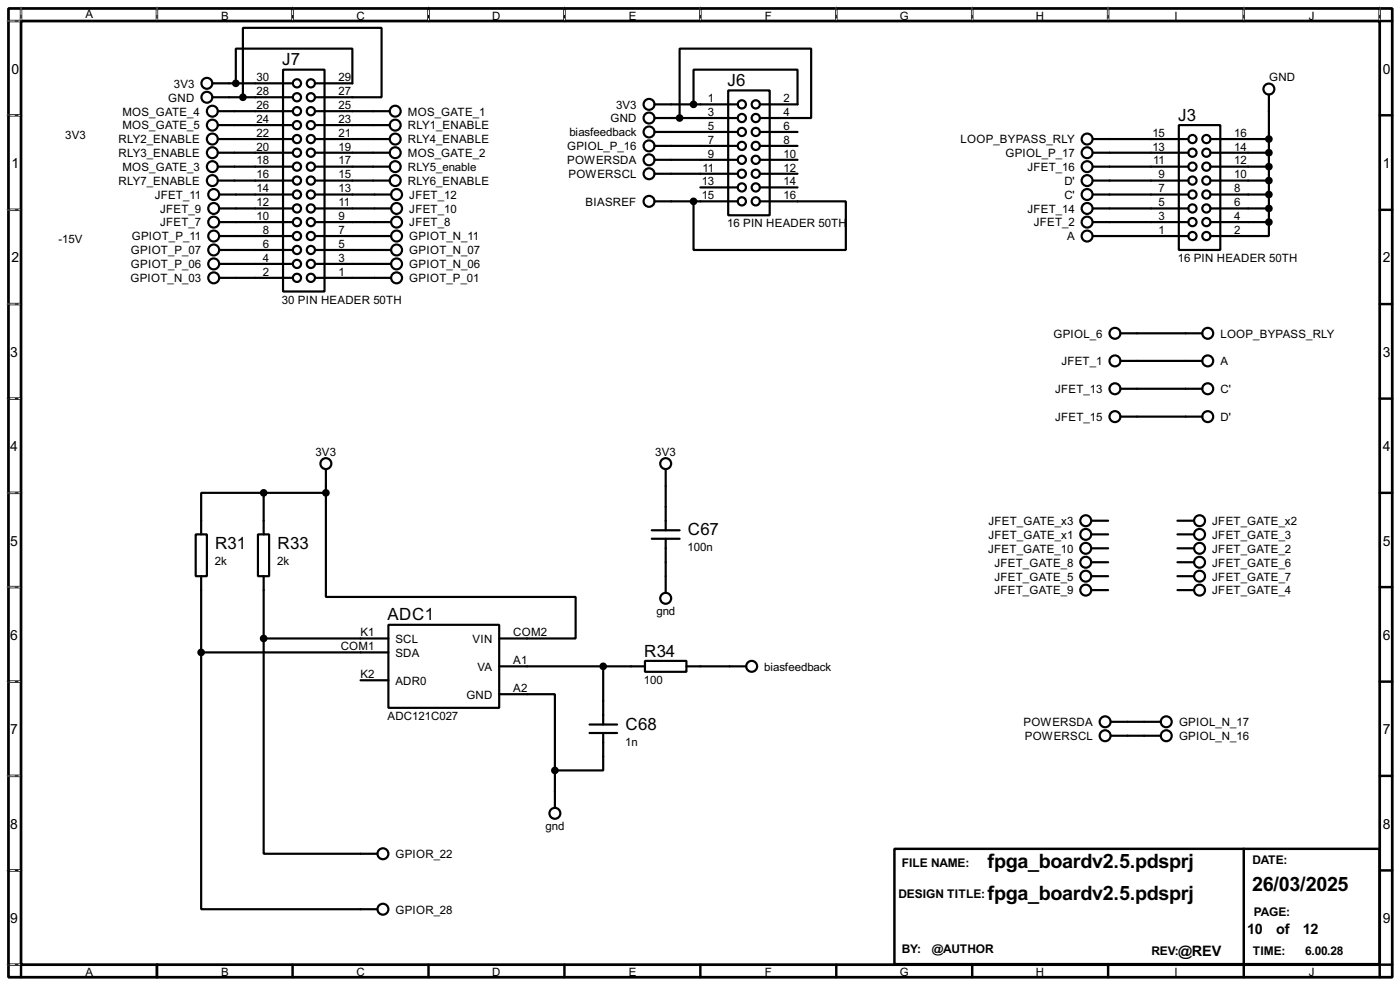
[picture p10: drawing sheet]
<svg xmlns="http://www.w3.org/2000/svg" width="256mm" height="180mm" viewBox="0 0 256 180" stroke-linecap="round" stroke-linejoin="round" font-family="sans-serif">
<path d="M1.6 1.6h253.5v177.3h-253.5zM3.9 3.9h248.9v172.7h-248.9z" fill="none" stroke="#000" stroke-width=".5"/>
<g fill="none" stroke="#000" stroke-width=".45">
<path d="M3.9 1.6v2.3h-2.3M28.8 1.6v2.3M53.6 1.6v2.3M78.5 1.6v2.3M103.4 1.6v2.3M128.3 1.6v2.3M153.2 1.6v2.3M178.1 1.6v2.3M203 1.6v2.3M227.9 1.6v2.3M252.8 1.6v2.3h2.3M1.6 21.1h2.3"/>
<path d="M1.6 38.4h2.3M252.8 21.1h2.3M252.8 38.4h2.3M1.6 55.7h2.3M252.8 55.7h2.3M1.6 73h2.3M252.8 73h2.3M1.6 90.2h2.3M252.8 90.2h2.3M1.6 107.5h2.3M252.8 107.5h2.3M1.6 124.8h2.3"/>
<path d="M252.8 124.8h2.3M1.6 142h2.3M1.6 159.3h2.3M163.9 155.4h88.9v21.1h-88.9zM227.9 155.4v21.1M252.8 142h2.3M252.8 159.3h2.3M1.6 176.6h2.3v2.3M28.8 176.6v2.3M53.6 176.6v2.3M78.5 176.6v2.3M103.4 176.6v2.3"/>
<path d="M128.3 176.6v2.3M153.2 176.6v2.3M178.1 176.6v2.3M203 176.6v2.3M227.9 176.6v2.3M255.1 176.6h-2.3v2.3"/>
</g>
<g fill="none" stroke="#fff" stroke-width=".18">
<path d="M1.3 3.9h2.3M3.9 1.3v2.3M28.8 1.3v2.3M53.6 1.3v2.3M78.5 1.3v2.3M103.4 1.3v2.3M128.3 1.3v2.3M153.2 1.3v2.3M178.1 1.3v2.3M203 1.3v2.3M227.9 1.3v2.3M252.8 1.3v2.3"/>
<path d="M1.3 21.1h2.3M1.3 38.4h2.3M1.3 55.7h2.3M1.3 73h2.3M1.3 90.2h2.3M1.3 107.5h2.3M1.3 124.8h2.3M1.3 142h2.3M1.3 159.3h2.3M1.3 176.6h2.3"/>
</g>
<g fill="none" stroke="#000" stroke-width=".18" stroke-dasharray=".5 1">
<path d="M1.3 3.9h2.3M3.9 1.3v2.3M28.8 1.3v2.3M53.6 1.3v2.3M78.5 1.3v2.3M103.4 1.3v2.3M128.3 1.3v2.3M153.2 1.3v2.3M178.1 1.3v2.3M203 1.3v2.3M227.9 1.3v2.3M252.8 1.3v2.3"/>
<path d="M1.3 21.1h2.3M1.3 38.4h2.3M1.3 55.7h2.3M1.3 73h2.3M1.3 90.2h2.3M1.3 107.5h2.3M1.3 124.8h2.3M1.3 142h2.3M1.3 159.3h2.3M1.3 176.6h2.3"/>
</g>
<g fill="none" stroke="#000" stroke-width=".4">
<path d="M38.9 17.8h14.7M38.9 15.3h14.7M43.2 15.3v-6.4h21.4v6.4h-6.9M44.5 17.8v-12.7h25.4v12.7h-12.2M51.9 12.8h7.6v40.6h-7.6zM119.9 19.1h15.3M127.1 19.1v-6.3h19v6.3h-6.9M133.4 16.6h7.6v22.8h-7.6zM232.5 17.3v23.4M39.9 33.1h13.7M39.9 30.5h13.7M39.9 28h13.7"/>
<path d="M39.9 25.5h13.7M39.9 22.9h13.7M39.9 20.4h13.7M40.2 38.2h13.4M40.2 35.6h13.4M57.7 38.2h14M57.7 35.6h14M57.7 33.1h13.7M57.7 30.5h13.7M57.7 28h13.7M57.7 25.5h13.7M57.7 22.9h13.7"/>
<path d="M57.7 20.4h13.7M119.9 36.9h15.3M119.9 29.3h15.3M119.9 31.8h15.3M119.9 24.2h15.3M119.9 26.7h15.3M119.9 21.6h15.3M124.5 21.6v-12.7h24.1v12.7h-9.4M127.1 36.9v8.9h27.9v-8.9h-15.8M128.3 34.3h6.9M139.2 29.3h6.9M139.2 31.8h6.9"/>
<path d="M139.2 24.2h6.9M139.2 26.7h6.9M139.2 34.3h6.9M200.2 38.2h17.5M200.2 35.6h17.5M200.2 33.1h17.5M200.2 30.5h17.5M200.2 28h17.5M200.2 25.5h17.5M216 22.9h7.6v22.9h-7.6zM221.8 38.2h10.7M221.8 35.6h10.7"/>
<path d="M221.8 33.1h10.7M221.8 30.5h10.7M221.8 28h10.7M221.8 25.5h10.7M40.2 45.8h13.4M40.2 43.2h13.4M40.2 40.7h13.4M40.2 48.3h13.4M40.2 50.9h13.4M57.7 45.8h14M57.7 43.2h14M57.7 40.7h14"/>
<path d="M57.7 48.3h14M57.7 50.9h14M200.2 43.2h17.5M200.2 40.7h17.5M221.8 40.7h10.7M232.5 40.7v2.5h-10.7M205.3 66.1h15M205.3 71.2h15M205.3 76.3h15M205.3 61h15M35.9 97.8h2v7.7h-2zM47.3 97.8h2v7.7h-2z"/>
<path d="M48.3 90.2h-11.4v7.6M48.3 90.2v7.6M48.3 90.2h11.4M59.7 90.2v19.1h45.8v7.6h-14M59.7 85.9v4.3M119.4 97.1h5.1M119.4 98.6h5.1M122 85.9v11.2M122 98.6v9.9M200 97.8h3M200 95.3h3M215.7 97.8h3"/>
<path d="M215.7 95.3h3M36.9 119.4v47h32.2M36.9 105.5v13.9M36.9 119.4h34.3M48.3 116.9v39.4h20.8M48.3 105.5v11.4M48.3 116.9h22.9M71.2 114.4h20.3v15.2h-20.3zM200 108h3M200 105.5h3M200 102.9h3M200 100.4h3"/>
<path d="M215.7 108h3M215.7 105.5h3M215.7 102.9h3M215.7 100.4h3M66.1 124.5h5.1M91.5 127.1h10.2v13.9M91.5 122h26.7M108 132.6h5.1M108 134.2h5.1M110.5 134.2v6.8h-8.8M110.5 122v10.6M118.2 121h7.6v2h-7.6z"/>
<path d="M125.8 122h10.9M203.5 134.7h9.2M203.5 132.1h9.2M101.7 141v6.9"/>
<circle cx="37.9" cy="15.3" r="1"/>
<circle cx="37.9" cy="17.8" r="1"/>
<circle cx="54.4" cy="17.8" r=".75"/>
<circle cx="54.4" cy="15.3" r=".75"/>
<circle cx="56.9" cy="17.8" r=".75"/>
<circle cx="56.9" cy="15.3" r=".75"/>
<circle cx="118.9" cy="19.1" r="1"/>
<circle cx="135.9" cy="19.1" r=".75"/>
<circle cx="138.4" cy="19.1" r=".75"/>
<circle cx="232.4" cy="16.3" r="1"/>
<circle cx="38.9" cy="33.1" r="1"/>
<circle cx="38.9" cy="30.5" r="1"/>
<circle cx="38.9" cy="28" r="1"/>
<circle cx="38.9" cy="25.5" r="1"/>
<circle cx="38.9" cy="22.9" r="1"/>
<circle cx="38.9" cy="20.4" r="1"/>
<circle cx="39.1" cy="35.6" r="1"/>
<circle cx="39.1" cy="38.2" r="1"/>
<circle cx="54.4" cy="35.6" r=".75"/>
<circle cx="54.4" cy="33.1" r=".75"/>
<circle cx="54.4" cy="30.5" r=".75"/>
<circle cx="54.4" cy="28" r=".75"/>
<circle cx="54.4" cy="38.2" r=".75"/>
<circle cx="54.4" cy="22.9" r=".75"/>
<circle cx="54.4" cy="20.4" r=".75"/>
<circle cx="54.4" cy="25.5" r=".75"/>
<circle cx="56.9" cy="33.1" r=".75"/>
<circle cx="56.9" cy="28" r=".75"/>
<circle cx="56.9" cy="38.2" r=".75"/>
<circle cx="56.9" cy="30.5" r=".75"/>
<circle cx="56.9" cy="35.6" r=".75"/>
<circle cx="56.9" cy="22.9" r=".75"/>
<circle cx="56.9" cy="20.4" r=".75"/>
<circle cx="56.9" cy="25.5" r=".75"/>
<circle cx="72.4" cy="30.5" r="1"/>
<circle cx="72.4" cy="33.1" r="1"/>
<circle cx="72.4" cy="28" r="1"/>
<circle cx="72.4" cy="25.5" r="1"/>
<circle cx="72.4" cy="20.4" r="1"/>
<circle cx="72.4" cy="22.9" r="1"/>
<circle cx="72.6" cy="38.2" r="1"/>
<circle cx="72.6" cy="35.6" r="1"/>
<circle cx="118.9" cy="31.8" r="1"/>
<circle cx="118.9" cy="36.9" r="1"/>
<circle cx="118.9" cy="26.7" r="1"/>
<circle cx="118.9" cy="29.3" r="1"/>
<circle cx="118.9" cy="21.6" r="1"/>
<circle cx="118.9" cy="24.2" r="1"/>
<circle cx="135.9" cy="36.9" r=".75"/>
<circle cx="135.9" cy="26.7" r=".75"/>
<circle cx="135.9" cy="31.8" r=".75"/>
<circle cx="135.9" cy="29.3" r=".75"/>
<circle cx="135.9" cy="34.3" r=".75"/>
<circle cx="135.9" cy="21.6" r=".75"/>
<circle cx="135.9" cy="24.2" r=".75"/>
<circle cx="138.4" cy="34.3" r=".75"/>
<circle cx="138.4" cy="36.9" r=".75"/>
<circle cx="138.4" cy="31.8" r=".75"/>
<circle cx="138.4" cy="29.3" r=".75"/>
<circle cx="138.4" cy="26.7" r=".75"/>
<circle cx="138.4" cy="24.2" r=".75"/>
<circle cx="138.4" cy="21.6" r=".75"/>
<circle cx="199.1" cy="28" r="1"/>
<circle cx="199.1" cy="38.2" r="1"/>
<circle cx="199.1" cy="35.6" r="1"/>
<circle cx="199.1" cy="33.1" r="1"/>
<circle cx="199.1" cy="30.5" r="1"/>
<circle cx="199.1" cy="25.5" r="1"/>
<circle cx="218.4" cy="35.6" r=".75"/>
<circle cx="218.4" cy="33.1" r=".75"/>
<circle cx="218.4" cy="38.2" r=".75"/>
<circle cx="218.4" cy="30.5" r=".75"/>
<circle cx="218.4" cy="28" r=".75"/>
<circle cx="218.4" cy="25.5" r=".75"/>
<circle cx="221" cy="38.2" r=".75"/>
<circle cx="221" cy="30.5" r=".75"/>
<circle cx="221" cy="35.6" r=".75"/>
<circle cx="221" cy="28" r=".75"/>
<circle cx="221" cy="33.1" r=".75"/>
<circle cx="221" cy="25.5" r=".75"/>
<circle cx="39.1" cy="48.3" r="1"/>
<circle cx="39.1" cy="43.2" r="1"/>
<circle cx="39.1" cy="40.7" r="1"/>
<circle cx="39.1" cy="45.8" r="1"/>
<circle cx="39.1" cy="50.9" r="1"/>
<circle cx="54.4" cy="50.9" r=".75"/>
<circle cx="54.4" cy="48.3" r=".75"/>
<circle cx="54.4" cy="45.8" r=".75"/>
<circle cx="54.4" cy="43.2" r=".75"/>
<circle cx="54.4" cy="40.7" r=".75"/>
<circle cx="56.9" cy="50.9" r=".75"/>
<circle cx="56.9" cy="40.7" r=".75"/>
<circle cx="56.9" cy="43.2" r=".75"/>
<circle cx="56.9" cy="48.3" r=".75"/>
<circle cx="56.9" cy="45.8" r=".75"/>
<circle cx="72.6" cy="45.8" r="1"/>
<circle cx="72.6" cy="40.7" r="1"/>
<circle cx="72.6" cy="48.3" r="1"/>
<circle cx="72.6" cy="43.2" r="1"/>
<circle cx="72.6" cy="50.9" r="1"/>
<circle cx="199.1" cy="40.7" r="1"/>
<circle cx="199.1" cy="43.2" r="1"/>
<circle cx="218.4" cy="40.7" r=".75"/>
<circle cx="218.4" cy="43.2" r=".75"/>
<circle cx="221" cy="43.2" r=".75"/>
<circle cx="221" cy="40.7" r=".75"/>
<circle cx="204.2" cy="71.2" r="1"/>
<circle cx="204.2" cy="66.1" r="1"/>
<circle cx="204.2" cy="76.3" r="1"/>
<circle cx="204.2" cy="61" r="1"/>
<circle cx="221.2" cy="66.1" r="1"/>
<circle cx="221.2" cy="76.3" r="1"/>
<circle cx="221.2" cy="71.2" r="1"/>
<circle cx="221.2" cy="61" r="1"/>
<circle cx="59.7" cy="84.9" r="1"/>
<circle cx="121.9" cy="84.9" r="1"/>
<circle cx="198.9" cy="95.3" r="1"/>
<circle cx="198.9" cy="97.8" r="1"/>
<circle cx="219.7" cy="97.8" r="1"/>
<circle cx="219.7" cy="95.3" r="1"/>
<circle cx="121.9" cy="109.5" r="1"/>
<circle cx="198.9" cy="102.9" r="1"/>
<circle cx="198.9" cy="108" r="1"/>
<circle cx="198.9" cy="105.5" r="1"/>
<circle cx="198.9" cy="100.4" r="1"/>
<circle cx="219.7" cy="108" r="1"/>
<circle cx="219.7" cy="100.4" r="1"/>
<circle cx="219.7" cy="105.5" r="1"/>
<circle cx="219.7" cy="102.9" r="1"/>
<circle cx="137.7" cy="122" r="1"/>
<circle cx="202.4" cy="134.7" r="1"/>
<circle cx="202.4" cy="132.1" r="1"/>
<circle cx="213.6" cy="134.7" r="1"/>
<circle cx="213.6" cy="132.1" r="1"/>
<circle cx="70.1" cy="156.3" r="1"/>
<circle cx="101.6" cy="148.9" r="1"/>
<circle cx="70.1" cy="166.4" r="1"/>
</g>
<g fill="#000" stroke="#000" stroke-width=".4">
<circle cx="43.2" cy="15.3" r=".5"/>
<circle cx="44.5" cy="17.8" r=".5"/>
<circle cx="127" cy="19.1" r=".5"/>
<circle cx="124.5" cy="21.6" r=".5"/>
<circle cx="127" cy="36.9" r=".5"/>
<circle cx="232.4" cy="25.5" r=".5"/>
<circle cx="232.4" cy="28" r=".5"/>
<circle cx="232.4" cy="30.5" r=".5"/>
<circle cx="232.4" cy="35.6" r=".5"/>
<circle cx="232.4" cy="33.1" r=".5"/>
<circle cx="232.4" cy="38.2" r=".5"/>
<circle cx="232.4" cy="40.7" r=".5"/>
<circle cx="48.3" cy="90.2" r=".5"/>
<circle cx="59.7" cy="90.2" r=".5"/>
<circle cx="36.8" cy="119.4" r=".5"/>
<circle cx="48.3" cy="116.9" r=".5"/>
<circle cx="110.5" cy="122" r=".5"/>
<circle cx="101.6" cy="141" r=".5"/>
</g>
<g font-size="4.1">
<text x="180.9" y="158.9">fpga_boardv2.5.pdsprj</text>
<text x="180.9" y="164.8">fpga_boardv2.5.pdsprj</text>
<text x="229.4" y="163">26/03/2025</text>
</g>
<g font-size="3.5">
<text x="51.7" y="12">J7</text>
<text x="133.3" y="15.7">J6</text>
<text x="215.8" y="22.1">J3</text>
<text x="39.4" y="100.5">R31</text>
<text x="50.9" y="100.5">R33</text>
<text x="126" y="98">C67</text>
<text x="71" y="113.6">ADC1</text>
<text x="118" y="120.2">R34</text>
<text x="114.6" y="133.6">C68</text>
</g>
<g font-size="3">
<text x="228.5" y="170.9">10</text>
<text x="233.8" y="170.9">of</text>
<text x="238.7" y="170.9">12</text>
<text x="215.9" y="174.9">@REV</text>
</g>
<g font-size="2.9">
<text x="2.1" y="13.5">0</text>
<text x="253.4" y="13.5">0</text>
<text x="2.1" y="30.7">1</text>
<text x="253.4" y="30.7">1</text>
<text x="2.1" y="48">2</text>
<text x="253.4" y="48">2</text>
<text x="1.9" y="65.3">3</text>
<text x="253.4" y="65.3">3</text>
<text x="1.9" y="82.5">4</text>
<text x="253.4" y="82.5">4</text>
<text x="1.9" y="99.9">5</text>
<text x="253.4" y="99.9">5</text>
<text x="1.9" y="117.1">6</text>
<text x="253.4" y="117.1">6</text>
<text x="1.9" y="134.4">7</text>
<text x="253.4" y="134.4">7</text>
<text x="1.9" y="151.7">8</text>
<text x="253.4" y="151.7">8</text>
<text x="1.9" y="168.9">9</text>
<text x="253.4" y="168.9">9</text>
</g>
<g font-size="2.5">
<text x="165.2" y="158.7">FILE NAME:</text>
<text x="229.4" y="158.2">DATE:</text>
<text x="164.6" y="164.3">DESIGN TITLE:</text>
<text x="229.7" y="167.6">PAGE:</text>
<text x="165.2" y="174.5">BY:</text>
<text x="170.7" y="174.5">@AUTHOR</text>
<text x="210.9" y="174.7">REV:</text>
<text x="229.5" y="174.7">TIME:</text>
<text x="239.1" y="174.7">6.00.28</text>
</g>
<g font-size="2.4">
<text x="15.6" y="3.4">A</text>
<text x="40.5" y="3.6">B</text>
<text x="65.3" y="3.6">C</text>
<text x="90.2" y="3.6">D</text>
<text x="115.2" y="3.6">E</text>
<text x="140.1" y="3.6">F</text>
<text x="164.8" y="3.6">G</text>
<text x="189.8" y="3.6">H</text>
<text x="215.1" y="3.6">I</text>
<text x="239.8" y="3.6">J</text>
<text x="31.9" y="16.1">3V3</text>
<text x="47" y="17.4">28</text>
<text x="47" y="14.8">30</text>
<text x="62" y="17.4">27</text>
<text x="62" y="14.8">29</text>
<text x="232.5" y="14.8">GND</text>
<text x="22.4" y="23.7">MOS_GATE_5</text>
<text x="22.4" y="21.2">MOS_GATE_4</text>
<text x="30.8" y="18.6">GND</text>
<text x="47" y="22.5">24</text>
<text x="47" y="19.9">26</text>
<text x="62" y="22.5">23</text>
<text x="62" y="19.9">25</text>
<text x="74.7" y="23.7">RLY1_ENABLE</text>
<text x="74.7" y="21.2">MOS_GATE_1</text>
<text x="111.8" y="22.4">GND</text>
<text x="112.9" y="19.9">3V3</text>
<text x="129.7" y="18.7">1</text>
<text x="129.7" y="21.2">3</text>
<text x="129.7" y="23.8">5</text>
<text x="143.6" y="18.7">2</text>
<text x="143.6" y="21.2">4</text>
<text x="143.6" y="23.8">6</text>
<text x="12" y="25.4">3V3</text>
<text x="21.7" y="28.8">RLY3_ENABLE</text>
<text x="21.7" y="26.3">RLY2_ENABLE</text>
<text x="47" y="27.5">20</text>
<text x="47" y="25">22</text>
<text x="62" y="27.5">19</text>
<text x="62" y="25">21</text>
<text x="74.7" y="28.8">MOS_GATE_2</text>
<text x="74.7" y="26.3">RLY4_ENABLE</text>
<text x="103.9" y="27.5">GPIOL_P_16</text>
<text x="104.3" y="25">biasfeedback</text>
<text x="129.7" y="26.3">7</text>
<text x="129.7" y="28.9">9</text>
<text x="143.6" y="26.3">8</text>
<text x="143.6" y="28.9">10</text>
<text x="176" y="26.3">LOOP_BYPASS_RLY</text>
<text x="184.2" y="28.8">GPIOL_P_17</text>
<text x="211.1" y="27.5">13</text>
<text x="211.1" y="25">15</text>
<text x="226.1" y="27.5">14</text>
<text x="226.1" y="25">16</text>
<text x="21.7" y="33.9">RLY7_ENABLE</text>
<text x="22.4" y="31.3">MOS_GATE_3</text>
<text x="47" y="35.2">14</text>
<text x="47" y="32.6">16</text>
<text x="47" y="30.1">18</text>
<text x="62" y="35.2">13</text>
<text x="62" y="32.6">15</text>
<text x="62" y="30.1">17</text>
<text x="74.7" y="33.9">RLY6_ENABLE</text>
<text x="74.7" y="31.3">RLY5_enable</text>
<text x="103.9" y="30">POWERSDA</text>
<text x="104.1" y="32.6">POWERSCL</text>
<text x="128.6" y="33.9">13</text>
<text x="128.7" y="31.4">11</text>
<text x="143.6" y="31.4">12</text>
<text x="143.6" y="33.9">14</text>
<text x="188.2" y="31.3">JFET_16</text>
<text x="195" y="33.9">D'</text>
<text x="211.3" y="30.1">11</text>
<text x="212.3" y="35.2">7</text>
<text x="212.3" y="32.6">9</text>
<text x="226.1" y="35.2">8</text>
<text x="226.1" y="32.6">10</text>
<text x="226.1" y="30.1">12</text>
<text x="28.3" y="36.4">JFET_11</text>
<text x="29.3" y="41.5">JFET_7</text>
<text x="29.3" y="39">JFET_9</text>
<text x="47" y="40.2">10</text>
<text x="47" y="37.7">12</text>
<text x="62" y="40.2">9</text>
<text x="62" y="37.7">11</text>
<text x="75" y="41.5">JFET_8</text>
<text x="75" y="39">JFET_10</text>
<text x="75" y="36.4">JFET_12</text>
<text x="107.3" y="37.7">BIASREF</text>
<text x="128.6" y="36.5">15</text>
<text x="133.2" y="41.6">16 PIN HEADER 50TH</text>
<text x="143.6" y="36.5">16</text>
<text x="188.2" y="39">JFET_14</text>
<text x="189.4" y="41.5">JFET_2</text>
<text x="195" y="36.4">C'</text>
<text x="212.3" y="40.2">3</text>
<text x="212.3" y="37.7">5</text>
<text x="226.1" y="40.2">4</text>
<text x="226.1" y="37.7">6</text>
<text x="10.7" y="44.4">-15V</text>
<text x="24" y="46.6">GPIOT_P_07</text>
<text x="24.1" y="44">GPIOT_P_11</text>
<text x="48.2" y="47.9">4</text>
<text x="48.2" y="45.4">6</text>
<text x="48.2" y="42.8">8</text>
<text x="62" y="47.9">3</text>
<text x="62" y="45.4">5</text>
<text x="62" y="42.8">7</text>
<text x="75" y="46.6">GPIOT_N_07</text>
<text x="75" y="44">GPIOT_N_11</text>
<text x="195.5" y="44">A</text>
<text x="212.3" y="42.8">1</text>
<text x="215.8" y="48">16 PIN HEADER 50TH</text>
<text x="226.1" y="42.8">2</text>
<text x="23.9" y="51.7">GPIOT_N_03</text>
<text x="24" y="49.1">GPIOT_P_06</text>
<text x="48.2" y="50.4">2</text>
<text x="62" y="50.4">1</text>
<text x="75" y="49.1">GPIOT_N_06</text>
<text x="75" y="51.7">GPIOT_P_01</text>
<text x="51.7" y="55.6">30 PIN HEADER 50TH</text>
<text x="193" y="61.8">GPIOL_6</text>
<text x="223.6" y="61.8">LOOP_BYPASS_RLY</text>
<text x="193.3" y="72">JFET_13</text>
<text x="194.4" y="66.9">JFET_1</text>
<text x="223.6" y="66.9">A</text>
<text x="223.6" y="72">C'</text>
<text x="193.3" y="77.1">JFET_15</text>
<text x="223.6" y="77.1">D'</text>
<text x="57.8" y="83.4">3V3</text>
<text x="120.1" y="83.4">3V3</text>
<text x="126" y="100.9">100n</text>
<text x="181" y="101.2">JFET_GATE_10</text>
<text x="181.1" y="98.6">JFET_GATE_x1</text>
<text x="181.1" y="96.1">JFET_GATE_x3</text>
<text x="222.1" y="101.2">JFET_GATE_2</text>
<text x="222.1" y="98.6">JFET_GATE_3</text>
<text x="222.1" y="96.1">JFET_GATE_x2</text>
<text x="39.4" y="103.5">2k</text>
<text x="50.8" y="103.5">2k</text>
<text x="182.2" y="106.3">JFET_GATE_5</text>
<text x="182.2" y="103.7">JFET_GATE_8</text>
<text x="222.1" y="106.3">JFET_GATE_7</text>
<text x="222.1" y="103.7">JFET_GATE_6</text>
<text x="120.3" y="112.6">gnd</text>
<text x="182.2" y="108.8">JFET_GATE_9</text>
<text x="222.1" y="108.8">JFET_GATE_4</text>
<text x="62.4" y="119">COM1</text>
<text x="66" y="116.5">K1</text>
<text x="72.4" y="117.7">SCL</text>
<text x="86.6" y="117.7">VIN</text>
<text x="94" y="116.5">COM2</text>
<text x="66" y="124.1">K2</text>
<text x="72.4" y="120.2">SDA</text>
<text x="72.4" y="125.3">ADR0</text>
<text x="87.5" y="122.8">VA</text>
<text x="94" y="121.6">A1</text>
<text x="118" y="125.2">100</text>
<text x="140" y="122.8">biasfeedback</text>
<text x="71" y="131.8">ADC121C027</text>
<text x="85.4" y="127.9">GND</text>
<text x="94" y="126.7">A2</text>
<text x="114.6" y="136.5">1n</text>
<text x="187.5" y="132.9">POWERSDA</text>
<text x="187.7" y="135.5">POWERSCL</text>
<text x="216" y="135.5">GPIOL_N_16</text>
<text x="216" y="132.9">GPIOL_N_17</text>
<text x="100" y="152">gnd</text>
<text x="72.4" y="157.1">GPIOR_22</text>
<text x="72.4" y="167.2">GPIOR_28</text>
<text x="15.6" y="178.7">A</text>
<text x="40.5" y="178.7">B</text>
<text x="65.3" y="178.7">C</text>
<text x="90.2" y="178.7">D</text>
<text x="115.2" y="178.7">E</text>
<text x="140.1" y="178.7">F</text>
<text x="164.8" y="178.7">G</text>
<text x="189.8" y="178.7">H</text>
<text x="215.1" y="178.7">I</text>
<text x="239.8" y="178.7">J</text>
</g>
</svg>
